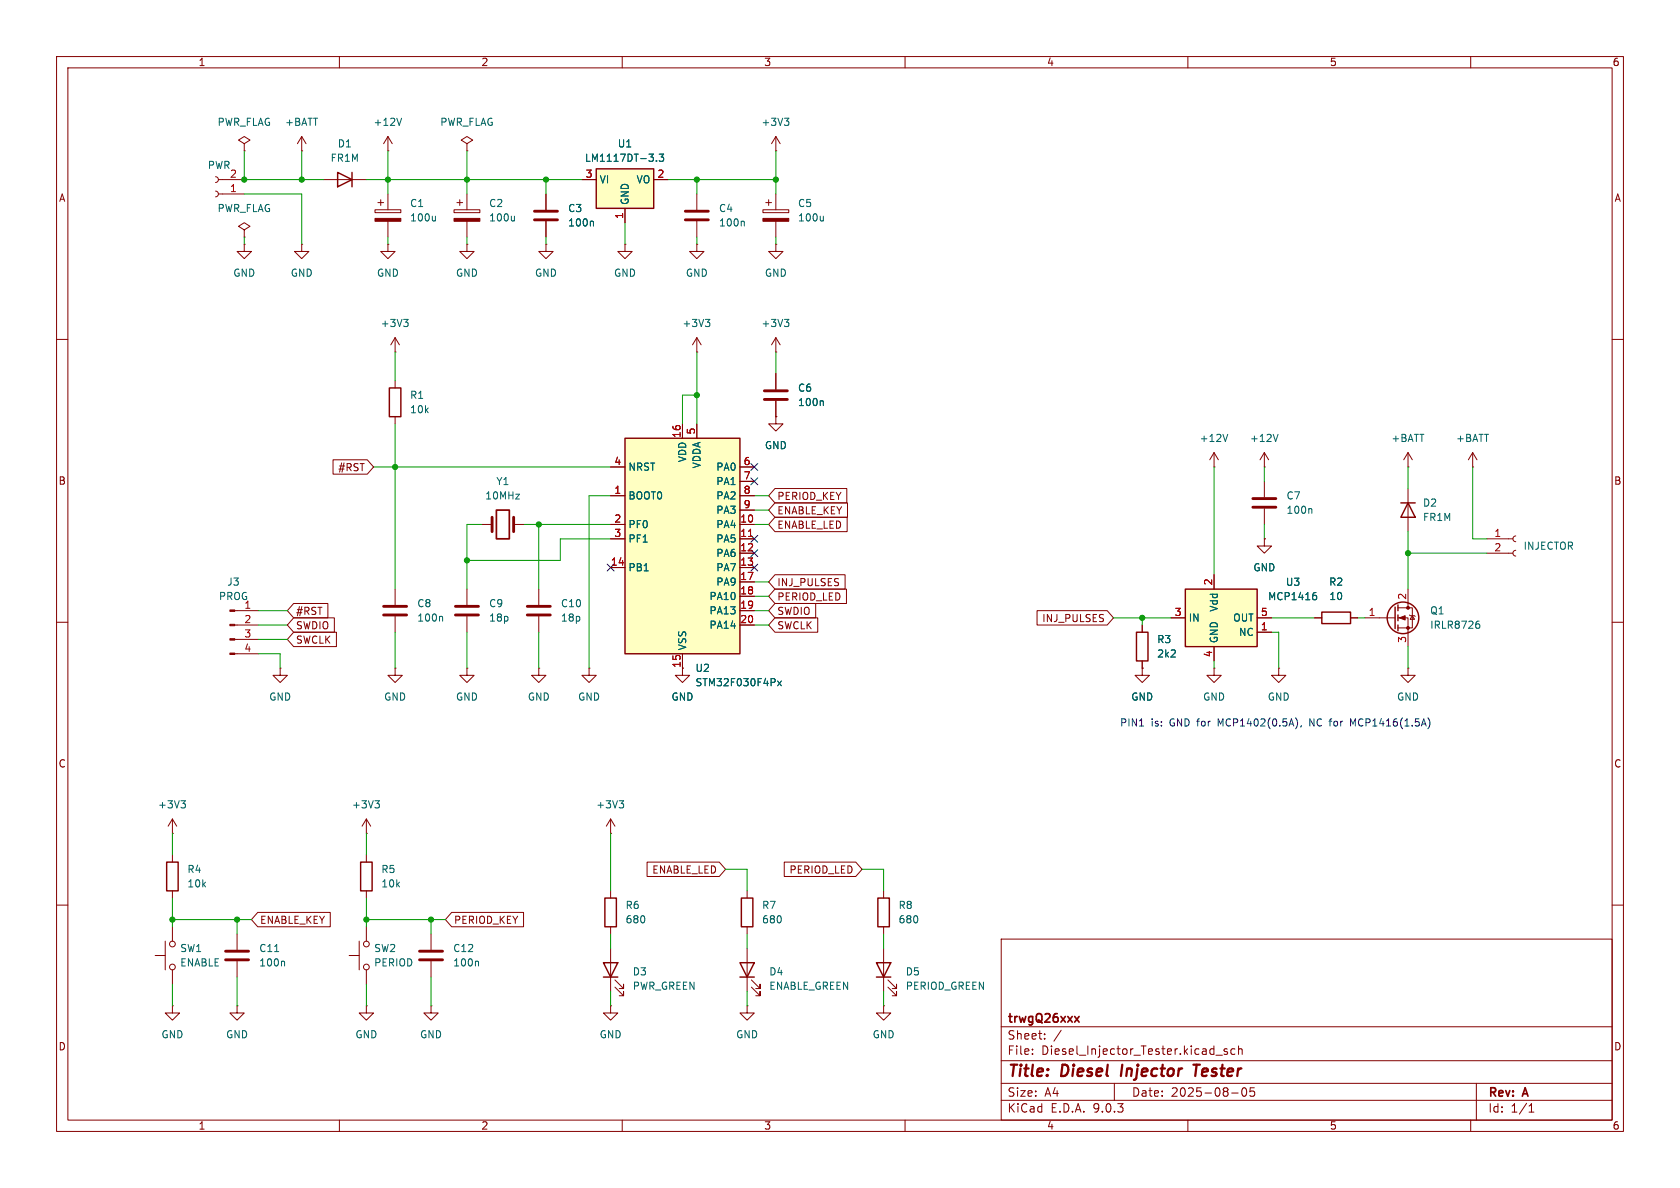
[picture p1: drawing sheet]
<svg xmlns="http://www.w3.org/2000/svg" width="297mm" height="210mm" viewBox="0 0 297 210" stroke-linecap="round" stroke-linejoin="round" font-family="sans-serif">
<g fill="none" stroke="#840000" stroke-width=".18">
<path d="M10 10h277v190h-277zM12 12h273v186h-273zM60 10v2M110 10v2M160 10v2M210 10v2M260 10v2M123.2 34.3v2.8M123.2 39.1v2.8M10 60h2M137.2 73.7v1.2h1.2l-1.2 1.3-1.3-1.3h1.3M137.2 73.7h.1"/>
<path d="M137.2 66v2.8M137.2 70.9v2.8M285 60h2M10 110h2M214.6 118.1v1.3h1.3l-1.3 1.3-1.2-1.3h1.2M214.6 118.1h.1M226.1 118.1v1.3h1.2l-1.2 1.3-1.3-1.3h1.3M226.1 118.1h.1M285 110h2M10 160h2M132.1 177.8v1.3h1.2l-1.2 1.2-1.3-1.2h1.3M132.1 177.8h.1"/>
<path d="M177 166h108v32h-108zM285 160h2M60 198v2M110 198v2M160 198v2M177 194.5h108M177 191.5h108M177 187.5h108M177 181.5h108M182.5 186.3v.1M182.5 185.5v.1M184.7 183.6v.1"/>
<path d="M184.7 182.8v.1M187.6 182.1l-1.3 2M197 191.5v3M210 198v2M215 186.5h1.1M217 185.5l-.4-.1-.2 .2 .1 .2 .5 .2v.3h-.6M217.7 193.2h1.2M218.3 185.5l-.4-.1-.3 .3v.4l.1 .2h.6M219 185.5l.2-.1 .3 .1 .1 .9M219 184.9v1.5M219.7 192.4l.2-.1a.81 .81 0 0 1 .6 .6 .81 .81 0 0 1-.3 .8l-.2 .1a.81 .81 0 0 1-.3-1.4zM221.7 192.3h-.7v.7l.2-.1h.5l.1 .3-.1 .5-.2 .1-.5-.1"/>
<path d="M260 198v2M261 191.5v6.5M270.3 196.6h.9M270.3 195.5l.4-.4v1.5"/>
</g>
<path d="M198.4 188.2l-.2 2M211 188.2h1.1M211.6 188.2l-.3 2" fill="none" stroke="#840000" stroke-width=".4"/>
<path d="M190 179.7l.8 1M190.8 179.7l-.8 1" fill="none" stroke="#840000" stroke-width=".3"/>
<path d="M121.2 37.3h4M121.2 38.9h4M135.1 69.1h4.1M135.1 70.6h4.1" fill="none" stroke="#840000" stroke-width=".51"/>
<path d="M131.4 39.1l.2 .2v.6M145.4 70.9l.2 .1v.7" fill="none" stroke="#006464" stroke-width=".18"/>
<path d="M209.5 104.1h12.7v10.2h-12.7z" fill="#ffffc2"/>
<path d="M247.6 88.9h2.6M248.9 88.9l1.3 2.5h-2.6zM209.5 104.1h12.7v10.2h-12.7zM29.5 152.4h2v5.1h-2zM63.8 152.4h2v5.1h-2zM106.9 158.8h2.1v5h-2.1zM131.1 158.8h2v5h-2zM106.7 170.2h2.5l-1.3 2.5zM106.7 172.7h2.5M130.8 170.2h2.5l-1.2 2.5zM130.8 172.7h2.5" fill="none" stroke="#840000" stroke-width=".25"/>
<g fill="none" stroke="#840000" stroke-width=".18">
<path d="M134.9 37.1h4.5v.5h-4.5zM135.4 35.8h1M135.9 35.3v1M137.2 26.7h.1M137.2 24.1v2.6M137.2 34.3v2.8M137.2 39.1v2.8M137.2 24.1l-.8 1.3M137.2 24.1l.7 1.3M214.6 82.6h.1M214.6 80v2.6M214.6 80l-.7 1.3"/>
<path d="M214.6 80l.8 1.3M223.5 82.6h.1M223.5 95.3v1.2h1.3l-1.3 1.3-1.3-1.3h1.3M223.5 95.3h.1M223.5 80l-.7 1.3M223.5 80l.8 1.3M223.5 80v2.6M223.5 85.1v2.8M223.5 89.9v2.8M248.9 82.6h.1M248.9 80l-.7 1.3M248.9 80l.8 1.3"/>
<path d="M248.9 80v2.6M248.9 86.4v7.6M260.3 82.6h.1M260.3 80l-.7 1.3M260.3 80l.8 1.3M260.3 80v2.6M262.9 95.3h4.6M262.9 97.8h4.6M268 94.7l-.4 .2-.1 .4 .1 .3 .4 .2M268 97.3l-.4 .1-.1 .4 .1 .3 .4 .2M207 109.2h2.5M214.6 101.6v2.5"/>
<path d="M214.6 114.3v2.5M222.2 109.2h2.6M222.2 111.8h2.6M30.5 151.1v1.3M30.5 157.5v1.3M64.8 147.3h.1M64.8 144.8l-.8 1.3M64.8 144.8l.7 1.3M64.8 144.8v2.5M64.8 151.1v1.3M64.8 157.5v1.3M107.9 157.5v1.3"/>
<path d="M132.1 157.5v1.3M41.9 165.1v2.8M41.9 169.9v2.8M76.2 165.1v2.8M76.2 169.9v2.8M107.9 163.8v1.3M107.9 167.6v7.7M108.7 174.5l1.5 1.5v-.7v.7h-.7M108.7 173.2l1.5 1.6v-.8v.8h-.7M132.1 163.8v1.3M132.1 167.6v7.7M132.8 174.5l1.6 1.5v-.7v.7h-.8"/>
<path d="M132.8 173.2l1.6 1.6v-.8v.8h-.8"/>
</g>
<g fill="none" stroke="#006464" stroke-width=".18">
<path d="M138.7 20.9h.8l-.5 .5M139.2 21.4l.3 .2v.3l-.3 .3M145.6 38.2v.9M145.6 38.9l-.2 .2M217 76.8l-.4 1.2M225.9 76.8l-.4 1.2M231.7 89.9l.2 .2v.6M232.3 105.2h.2l.3 .3-.1 .4-.4 .1M232.4 104.8h.3M66.3 141.5h.8l-.5 .5M66.8 142l.3 .3v.3l-.3 .2M48.6 168.2h.7"/>
<path d="M50.1 169.9l.2 .2v.7M84.4 169.9l.2 .2v.7"/>
</g>
<path d="M221.5 88.1h4.1M221.5 89.7h4.1M39.9 168.1h4M39.9 169.7h4M74.2 168.1h4M74.2 169.7h4" fill="none" stroke="#840000" stroke-width=".51"/>
<path d="M134.9 38.6h4.5v.5h-4.5z" fill="#840000" stroke="#840000" stroke-width=".18"/>
<path d="M110.5 77.5h20.3v38.1h-20.3z" fill="#ffffc2"/>
<g fill="none" stroke="#840000" stroke-width=".25">
<path d="M110.5 77.5h20.3v38.1h-20.3zM200.9 111.8h2v5h-2zM233.7 108.2h5.1v2h-5.1zM246.6 107.3v3.8M247.1 106.9v1.1M247.1 108.7v1M247.1 110.5v1"/>
<circle cx="248" cy="109.2" r="2.79"/>
</g>
<g fill="none" stroke="#840000" stroke-width=".18">
<path d="M110.5 43.2v1.3h1.3l-1.3 1.2-1.3-1.2h1.3M110.5 43.2h.1M123.2 59.7v2.5M123.2 59.7l-.8 1.3M123.2 59.7l.8 1.3M137.2 59.7l-.8 1.3M137.2 59.7l.7 1.3M137.2 59.7v2.5M120.6 74.9v2.6M123.2 62.2h.1M123.2 74.9v2.6M137.2 62.2h.1"/>
<path d="M107.9 82.6h2.6M107.9 87.6h2.6M107.9 92.7h2.6M107.9 95.3h2.6M130.8 82.6h2.5M130.8 87.6h2.5M130.8 92.7h2.5M130.8 95.3h2.5M130.8 85.1h2.5M130.8 90.2h2.5M130.8 97.8h2.5M107.9 100.3h2.6"/>
<path d="M120.6 115.6v2.5M130.8 100.3h2.5M130.8 102.9h2.5M130.8 105.4h2.5M130.8 108h2.5M130.8 110.5h2.5M201.9 118.1v1.3h1.3l-1.3 1.3-1.2-1.3h1.2M201.9 118.1h.1M201.9 110.5v1.3M201.9 116.8v1.3M232.4 109.2h1.3M238.8 109.2h1.2"/>
<path d="M241.3 109.2h5.3M247.1 107.4h2.6v3.6h-2.6M247.1 109.2h1.8v5.1M248.9 118.1v1.3h1.3l-1.3 1.3-1.3-1.3h1.3M248.9 118.1h.1M248.9 104.1v3.3M249.2 108.7l.1 .1h.8l.1 .2M249.7 108.8l.4 .7h-.8zM30.5 147.3h.1M30.5 144.8v2.5M30.5 144.8l-.8 1.3M30.5 144.8l.7 1.3"/>
<path d="M107.9 147.3h.1M107.9 144.8l-.7 1.3M107.9 144.8l.8 1.3M107.9 144.8v2.5M27.4 168.9h1.8M29.2 166.4v5.1M30.5 163.8v2.6M30.5 171.5v2.5M61.7 168.9h1.8M63.5 166.4v5.1M64.8 163.8v2.6M64.8 171.5v2.5"/>
<path d="M76.2 177.8v1.3h1.3l-1.3 1.2-1.3-1.2h1.3M76.2 177.8h.1M156.2 177.8v1.3h1.3l-1.3 1.2-1.3-1.2h1.3M156.2 177.8h.1"/>
<circle cx="30.5" cy="166.9" r=".51"/>
<circle cx="30.5" cy="170.9" r=".51"/>
<circle cx="64.8" cy="166.9" r=".51"/>
<circle cx="64.8" cy="170.9" r=".51"/>
</g>
<path d="M132.3 94.8h.7" fill="none" stroke="#a90000" stroke-width=".18"/>
<path d="M124.7 56.5h.8l-.4 .4M125.2 56.9l.3 .3v.3l-.3 .2M138.7 56.5h.8l-.5 .4M139.2 56.9l.3 .3v.3l-.3 .2M261.1 110.3h.3l.2 .2-.1 .4-.4 .2M261.2 109.8h.3M137.5 120.4l.6 .8M138.1 120.4l-.6 .8M32 141.5h.8l-.4 .5M32.5 142l.3 .3v.3l-.3 .2M109.5 141.5h.7l-.4 .5M110 142l.2 .3v.3l-.2 .2" fill="none" stroke="#006464" stroke-width=".18"/>
<g fill="#840000" stroke="#840000" stroke-width=".18">
<path d="M247.4 109.2l1-.4v.8z"/>
<circle cx="248.9" cy="107.4" r=".25"/>
<circle cx="248.9" cy="111" r=".25"/>
</g>
<path d="M105.4 29.8h10.2v7h-10.2z" fill="#ffffc2"/>
<path d="M59.7 30.5l2.5 1.3-2.5 1.2zM62.2 30.5v2.5M105.4 29.8h10.2v7h-10.2zM68.8 68.6h2.1v5.1h-2.1zM155.2 158.8h2v5h-2zM154.9 170.2h2.6l-1.3 2.5zM154.9 172.7h2.6" fill="none" stroke="#840000" stroke-width=".25"/>
<g fill="none" stroke="#840000" stroke-width=".18">
<path d="M38.1 33.8l.4 .1 .1 .4-.1 .3-.4 .2M38.1 31.2l.4 .2 .1 .4-.1 .3-.4 .2M38.6 31.8h4.6M38.6 34.3h4.6M43.2 25.4l1-.6-1-.7-1 .7 1 .6v1.3M43.2 26.7h.1M53.3 26.7h.1M53.3 24.1l-.7 1.3M53.3 24.1l.8 1.3M53.3 24.1v2.6M57.1 31.8h7.7M66.3 37.1h4.6v.5h-4.6z"/>
<path d="M66.8 35.8h1M67.3 35.3v1M68.6 26.7h.1M68.6 24.1v2.6M68.6 34.3v2.8M68.6 39.1v2.8M68.6 24.1l-.8 1.3M68.6 24.1l.7 1.3M80.3 37.1h4.5v.5h-4.5zM80.8 35.8h1M81.3 35.3v1M82.5 25.4l1.1-.6-1.1-.7-1 .7 1 .6v1.3"/>
<path d="M82.5 26.7h.1M82.5 34.3v2.8M82.5 39.1v2.8M96.5 34.3v2.8M96.5 39.1v2.8M102.9 31.8h2.5M110.5 36.8v2.6M115.6 31.8h2.5M43.2 43.2v1.3h1.2l-1.2 1.2-1.3-1.2h1.3M43.2 43.2h.1M43.2 40.6l1-.6-1-.6-1 .6 1 .6v1.3M43.2 41.9h.1"/>
<path d="M53.3 43.2v1.3h1.3l-1.3 1.2-1.2-1.2h1.2M53.3 43.2h.1M68.6 43.2v1.3h1.2l-1.2 1.2-1.3-1.2h1.3M68.6 43.2h.1M69.8 59.7v2.5M69.8 59.7l-.7 1.3M69.8 59.7l.8 1.3M82.5 43.2v1.3h1.3l-1.3 1.2-1.2-1.2h1.2M82.5 43.2h.1M96.5 43.2v1.3h1.3l-1.3 1.2-1.3-1.2h1.3M96.5 43.2h.1M123.2 43.2v1.3h1.3l-1.3 1.2-1.3-1.2h1.3"/>
<path d="M123.2 43.2h.1M137.2 43.2v1.3h1.2l-1.2 1.2-1.3-1.2h1.3M137.2 43.2h.1M69.8 62.2h.1M69.8 67.3v1.3M69.8 73.7v1.2M120.6 74.9v2.6M123.2 74.9v2.6M137.2 73.7h.1M137.2 66v2.8M137.2 70.9v2.8M58.9 81.3h6l1.1 1.3-1.1 1.2h-6z"/>
<path d="M85.1 92.7h1.9M90.8 92.7h1.9M107.9 92.7h2.6M107.9 82.6h2.6M107.9 87.6h2.6M107.9 95.3h2.6M130.8 92.7h2.5M130.8 82.6h2.5M130.8 87.6h2.5M130.8 95.3h2.5M130.8 85.1h2.5M130.8 90.2h2.5"/>
<path d="M130.8 97.8h2.5M137 86.4h12.7v2.5h-12.7l-1.1-1.3zM137 91.4h12.8v2.6h-12.8l-1.1-1.3zM137 88.9h12.8v2.5h-12.8l-1.1-1.2zM223.5 95.3h.1M41.5 108h4.2M41.5 110.5h4.2M41.5 113h4.2M41.5 115.6h4.2M49.5 118.1v1.3h1.3l-1.3 1.3-1.2-1.3h1.2M49.5 118.1h.1M51.9 106.7h6.1v2.5h-6.1l-1.1-1.2z"/>
<path d="M51.9 111.8h7.6v2.5h-7.6l-1.1-1.3zM51.9 109.2h7.2v2.6h-7.2l-1.1-1.3zM69.8 118.1v1.3h1.3l-1.3 1.3-1.2-1.3h1.2M69.8 118.1h.1M69.8 104.1v2.8M69.8 109v2.8M82.5 118.1v1.3h1.3l-1.3 1.3-1.2-1.3h1.2M82.5 118.1h.1M82.5 104.1v2.8M82.5 109v2.8M95.2 118.1v1.3h1.3l-1.3 1.3-1.2-1.3h1.2M95.2 118.1h.1"/>
<path d="M95.2 104.1v2.8M95.2 109v2.8M104.1 118.1v1.3h1.3l-1.3 1.3-1.2-1.3h1.2M104.1 118.1h.1M107.9 100.3h2.6M120.6 115.6v3.8h1.3l-1.3 1.3-1.2-1.3h1.2M130.8 108h2.5M130.8 110.5h2.5M130.8 100.3h2.5M130.8 102.9h2.5M130.8 105.4h2.5M137 109.2h7.6v2.6h-7.6l-1.1-1.3z"/>
<path d="M137 106.7h7.2v2.5h-7.2l-1.1-1.2zM137 104.1h12.6v2.6h-12.6l-1.1-1.3zM137 101.6h12.4v2.5h-12.4l-1.1-1.2zM183.3 107.9h12.4l1.1 1.3-1.1 1.3h-12.4zM201.9 118.1h.1M201.9 110.5v1.3M201.9 116.8v1.3M207 109.2h2.5M214.6 101.6v2.5M214.6 114.3v2.5M222.2 109.2h2.6M222.2 111.8h2.6"/>
<path d="M232.4 109.2h1.3M238.8 109.2h1.2M114.4 152.4h12.8l1.1 1.3-1.1 1.2h-12.8zM138.6 152.4h12.7l1.1 1.3-1.1 1.2h-12.7zM156.2 157.5v1.3M30.5 177.8v1.3h1.2l-1.2 1.2-1.3-1.2h1.3M30.5 177.8h.1M41.9 177.8v1.3h1.3l-1.3 1.2-1.3-1.2h1.3M41.9 177.8h.1M45.6 161.3h12.8v2.5h-12.8l-1.2-1.2zM64.8 177.8v1.3h1.2l-1.2 1.2-1.3-1.2h1.3M64.8 177.8h.1"/>
<path d="M79.9 161.3h12.7v2.5h-12.7l-1.2-1.2zM107.9 177.8v1.3h1.3l-1.3 1.2-1.2-1.2h1.2M107.9 177.8h.1M156.2 163.8v1.3M156.2 167.6v7.7M157 174.5l1.5 1.5v-.7v.7h-.8M157 173.2l1.5 1.6v-.8v.8h-.8"/>
</g>
<g fill="none" stroke="#006464" stroke-width=".18">
<path d="M71 20.9l-.4 1.3M77 38.2v.9M77 38.9l-.2 .2M90.9 38.2v.9M90.9 38.9l-.1 .2M104.7 39.1l.2 .2v.6M116.1 28.4v.1M116.5 27.2h.8l-.4 .5 .4 .2v.5l-.2 .1-.6-.1M71.4 56.5h.7l-.4 .4M71.9 56.9l.2 .3v.3l-.2 .2M145.4 70.9l.2 .1v.7M78.1 109l.1 .1v.7"/>
<path d="M232.3 105.2h.2l.3 .3-.1 .4-.4 .1M232.4 104.8h.3M137.5 120.4l.6 .8M138.1 120.4l-.6 .8"/>
</g>
<path d="M94.5 37.3h4.1M94.5 38.9h4.1M87 91.4v2.6M90.8 91.4v2.6M67.8 107.2h4.1M67.8 108.7h4.1M80.5 107.2h4.1M80.5 108.7h4.1M93.2 107.2h4.1M93.2 108.7h4.1" fill="none" stroke="#840000" stroke-width=".51"/>
<path d="M87.8 90.2h2.2v5.1h-2.2z" fill="none" stroke="#840000" stroke-width=".3"/>
<g fill="#840000" stroke="#840000" stroke-width=".18">
<path d="M40.6 107.8h.9v.3h-.9z"/>
<path d="M40.6 110.4h.9v.2h-.9z"/>
<path d="M40.6 112.9h.9v.3h-.9z"/>
<path d="M40.6 115.4h.9v.3h-.9z"/>
<path d="M66.3 38.6h4.6v.5h-4.6z"/>
<path d="M80.3 38.6h4.5v.5h-4.5z"/>
</g>
<g fill="none" stroke="#009600" stroke-width=".18">
<path d="M43.2 26.7v5.1h13.9M43.2 34.3h10.1v8.9M53.3 26.7v5.1M64.8 31.8h38.1M68.6 26.7v7.6M82.5 26.7v7.6M96.5 31.8v2.5M110.5 39.4v3.8M118.1 31.8h19.1M123.2 31.8v2.5M137.2 26.7v7.6M43.2 41.9v1.3"/>
<path d="M68.6 41.9v1.3M82.5 41.9v1.3M96.5 41.9v1.3M123.2 41.9v1.3M137.2 41.9v1.3M69.8 62.2v5.1M69.8 74.9v29.2M123.2 62.2v12.7M123.2 69.9h-2.6v5M137.2 62.2v3.8M66 82.6h41.9M85.1 92.7h-2.6v11.4"/>
<path d="M92.7 92.7h15.2M95.2 92.7v11.4M107.9 95.3h-8.8v3.8h-16.6M107.9 87.6h-3.8v30.5M133.3 92.7h2.6M133.3 87.6h2.6M133.3 90.2h2.6M214.6 82.6v19M223.5 82.6v2.5M223.5 92.7v2.6M248.9 82.6v3.8M248.9 94v10.1"/>
<path d="M248.9 97.8h14M260.3 82.6v12.7h2.6M45.7 108h5.1M45.7 113h5.1M45.7 115.6h3.8v2.5M45.7 110.5h5.1M69.8 111.8v6.3M82.5 111.8v6.3M95.2 111.8v6.3M133.3 108h2.6M133.3 110.5h2.6M133.3 105.4h2.6"/>
<path d="M133.3 102.9h2.6M196.8 109.2h10.2M201.9 109.2v1.3M214.6 116.8v1.3M224.8 111.8h1.3v6.3M224.8 109.2h7.6M240 109.2h1.3M248.9 114.3v3.8M30.5 147.3v3.8M30.5 158.8v5M64.8 147.3v3.8M64.8 158.8v5"/>
<path d="M107.9 147.3v10.2M128.3 153.7h3.8v3.8M152.4 153.7h3.8v3.8M30.5 174v3.8M30.5 162.6h13.9M41.9 162.6v2.5M41.9 172.7v5.1M64.8 162.6h13.9M64.8 174v3.8M76.2 162.6v2.5M76.2 172.7v5.1M107.9 165.1v2.5"/>
<path d="M107.9 175.3v2.5M132.1 165.1v2.5M132.1 175.3v2.5M156.2 165.1v2.5M156.2 175.3v2.5"/>
</g>
<path d="M107.3 99.7l1.3 1.2M108.6 99.7l-1.3 1.2M132.7 84.5l1.3 1.2M132.7 81.9l1.3 1.3M132.7 99.7l1.3 1.2M132.7 97.2l1.3 1.2M132.7 94.6l1.3 1.3M134 84.5l-1.3 1.2M134 81.9l-1.3 1.3M134 99.7l-1.3 1.2M134 97.2l-1.3 1.2M134 94.6l-1.3 1.3" fill="none" stroke="#000084" stroke-width=".18"/>
<path d="M201.5 128.3h.7M230.1 128.3l-.2 .2M231.6 128.3v-1.2l.7 1.2M239.6 127.1l-.4 .9-.4-.9v1.2" fill="none" stroke="#0000c2" stroke-width=".18"/>
<path d="M132.3 94.8h.7" fill="none" stroke="#a90000" stroke-width=".18"/>
<g fill="#009600" stroke="#009600" stroke-width=".18">
<circle cx="201.9" cy="109.2" r=".46"/>
<circle cx="137.2" cy="31.8" r=".46"/>
<circle cx="248.9" cy="97.8" r=".46"/>
<circle cx="96.5" cy="31.8" r=".46"/>
<circle cx="123.2" cy="31.8" r=".46"/>
<circle cx="123.2" cy="69.9" r=".46"/>
<circle cx="76.2" cy="162.6" r=".46"/>
<circle cx="64.8" cy="162.6" r=".46"/>
<circle cx="30.5" cy="162.6" r=".46"/>
<circle cx="41.9" cy="162.6" r=".46"/>
<circle cx="82.5" cy="99.1" r=".46"/>
<circle cx="43.2" cy="31.8" r=".46"/>
<circle cx="53.3" cy="31.8" r=".46"/>
<circle cx="68.6" cy="31.8" r=".46"/>
<circle cx="82.5" cy="31.8" r=".46"/>
<circle cx="69.8" cy="82.6" r=".46"/>
<circle cx="95.2" cy="92.7" r=".46"/>
</g>
<g font-size="2.8" fill="#840000">
<text x="178" y="190.9">Title:</text>
<text x="187.7" y="190.9">Diesel</text>
<text x="199" y="190.9">Injector</text>
<text x="212.7" y="190.9">Tester</text>
</g>
<g font-size="2.1" fill="#840000">
<text x="178" y="184">Sheet:</text>
<text x="178" y="181.2">trwgQ26xxx</text>
<text x="178" y="186.7">File:</text>
<text x="184.1" y="186.7">Diesel_Injector_Tester.kicad_sch</text>
<text x="178" y="196.9">KiCad</text>
<text x="178" y="194.1">Size:</text>
<text x="184.7" y="194.1">A4</text>
<text x="185.7" y="196.9">E.D.A.</text>
<text x="193.3" y="196.9">9.0.3</text>
<text x="200" y="194.1">Date:</text>
<text x="207" y="194.1">2025-08-05</text>
<text x="263" y="194.3">Rev:</text>
<text x="263" y="196.9">Id:</text>
<text x="267.1" y="196.9">1/1</text>
<text x="269.4" y="194.3">A</text>
</g>
<g font-size="1.8" fill="#840000">
<text x="35" y="11.9">1</text>
<text x="85" y="11.9">2</text>
<text x="135" y="11.9">3</text>
<text x="185" y="11.9">4</text>
<text x="235" y="11.9">5</text>
<text x="285" y="11.9">6</text>
<text x="10.3" y="35.9">A</text>
<text x="285.3" y="35.9">A</text>
<text x="59.7" y="83.5">#RST</text>
<text x="10.3" y="85.9">B</text>
<text x="137.3" y="88.6">PERIOD_KEY</text>
<text x="285.3" y="85.9">B</text>
<text x="137.3" y="93.7">ENABLE_LED</text>
<text x="137.3" y="91.1">ENABLE_KEY</text>
<text x="137.3" y="106.4">PERIOD_LED</text>
<text x="137.3" y="103.8">INJ_PULSES</text>
<text x="52.2" y="108.9">#RST</text>
<text x="52.2" y="114">SWCLK</text>
<text x="52.2" y="111.4">SWDIO</text>
<text x="137.3" y="111.4">SWCLK</text>
<text x="137.3" y="108.9">SWDIO</text>
<text x="184.2" y="110.2">INJ_PULSES</text>
<text x="10.3" y="135.9">C</text>
<text x="285.3" y="135.9">C</text>
<text x="115.2" y="154.6">ENABLE_LED</text>
<text x="139.5" y="154.6">PERIOD_LED</text>
<text x="45.9" y="163.5">ENABLE_KEY</text>
<text x="80.2" y="163.5">PERIOD_KEY</text>
<text x="10.3" y="185.9">D</text>
<text x="285.3" y="185.9">D</text>
<text x="35" y="199.9">1</text>
<text x="85" y="199.9">2</text>
<text x="135" y="199.9">3</text>
<text x="185" y="199.9">4</text>
<text x="235" y="199.9">5</text>
<text x="285" y="199.9">6</text>
</g>
<g font-size="1.8" fill="#006464">
<text x="38.4" y="22.5">PWR_FLAG</text>
<text x="50.3" y="22.5">+BATT</text>
<text x="65.9" y="22.5">+12V</text>
<text x="77.7" y="22.5">PWR_FLAG</text>
<text x="134.5" y="22.5">+3V3</text>
<text x="58.3" y="28.8">FR1M</text>
<text x="59.6" y="26.3">D1</text>
<text x="103.3" y="28.8">LM1117DT-3.3</text>
<text x="109.1" y="26.3">U1</text>
<text x="36.6" y="30.1">PWR</text>
<text x="105.9" y="32.6">VI</text>
<text x="112.4" y="32.6">VO</text>
<text x="38.4" y="37.7">PWR_FLAG</text>
<text x="72.4" y="36.8">C1</text>
<text x="72.4" y="39.3">100u</text>
<text x="86.4" y="36.8">C2</text>
<text x="86.4" y="39.3">100u</text>
<text x="100.3" y="37.7">C3</text>
<text x="100.3" y="40.2">100n</text>
<text x="111.4" y="36.3" transform="rotate(-90 111.4 36.3)">GND</text>
<text x="127" y="37.7">C4</text>
<text x="127" y="40.2">100n</text>
<text x="141" y="36.8">C5</text>
<text x="141" y="39.3">100u</text>
<text x="41.1" y="49.1">GND</text>
<text x="51.3" y="49.1">GND</text>
<text x="66.5" y="49.1">GND</text>
<text x="80.5" y="49.1">GND</text>
<text x="94.5" y="49.1">GND</text>
<text x="108.5" y="49.1">GND</text>
<text x="121.2" y="49.1">GND</text>
<text x="135.1" y="49.1">GND</text>
<text x="67.2" y="58">+3V3</text>
<text x="120.5" y="58">+3V3</text>
<text x="134.5" y="58">+3V3</text>
<text x="72.4" y="70.7">R1</text>
<text x="141" y="69.4">C6</text>
<text x="141" y="72">100n</text>
<text x="72.4" y="73.3">10k</text>
<text x="111" y="83.4">NRST</text>
<text x="121.5" y="81.8" transform="rotate(-90 121.5 81.8)">VDD</text>
<text x="124.1" y="82.9" transform="rotate(-90 124.1 82.9)">VDDA</text>
<text x="126.5" y="83.4">PA0</text>
<text x="135.1" y="79.6">GND</text>
<text x="212" y="78.3">+12V</text>
<text x="220.9" y="78.3">+12V</text>
<text x="245.9" y="78.3">+BATT</text>
<text x="257.3" y="78.3">+BATT</text>
<text x="85.7" y="88.5">10MHz</text>
<text x="87.6" y="86">Y1</text>
<text x="111" y="88.5">BOOT0</text>
<text x="126.5" y="86">PA1</text>
<text x="126.5" y="88.5">PA2</text>
<text x="227.3" y="88.5">C7</text>
<text x="251.5" y="89.8">D2</text>
<text x="111" y="93.6">PF0</text>
<text x="126.5" y="91">PA3</text>
<text x="126.5" y="93.6">PA4</text>
<text x="227.3" y="91">100n</text>
<text x="251.5" y="92.3">FR1M</text>
<text x="111" y="96.1">PF1</text>
<text x="111" y="101.2">PB1</text>
<text x="126.5" y="96.1">PA5</text>
<text x="126.5" y="98.7">PA6</text>
<text x="126.5" y="101.2">PA7</text>
<text x="221.5" y="101.2">GND</text>
<text x="269.2" y="97.4">INJECTOR</text>
<text x="38.6" y="106.3">PROG</text>
<text x="40.1" y="103.7">J3</text>
<text x="43.1" y="107.7">1</text>
<text x="73.7" y="107.5">C8</text>
<text x="86.4" y="107.5">C9</text>
<text x="99.1" y="107.5">C10</text>
<text x="125.3" y="106.3">PA10</text>
<text x="126.5" y="103.7">PA9</text>
<text x="224.1" y="106.3">MCP1416</text>
<text x="227.2" y="103.8">U3</text>
<text x="234.9" y="103.7">R2</text>
<text x="234.9" y="106.3">10</text>
<text x="73.7" y="110.1">100n</text>
<text x="86.4" y="110.1">18p</text>
<text x="99.1" y="110.1">18p</text>
<text x="125.3" y="108.8">PA13</text>
<text x="125.3" y="111.4">PA14</text>
<text x="204.5" y="113.9">R3</text>
<text x="210.1" y="110.1">IN</text>
<text x="215.5" y="113.8" transform="rotate(-90 215.5 113.8)">GND</text>
<text x="215.5" y="108.2" transform="rotate(-90 215.5 108.2)">Vdd</text>
<text x="217.9" y="110.1">OUT</text>
<text x="218.9" y="112.6">NC</text>
<text x="252.7" y="111.4">IRLR8726</text>
<text x="252.7" y="108.8">Q1</text>
<text x="121.5" y="115.1" transform="rotate(-90 121.5 115.1)">VSS</text>
<text x="122.9" y="119">U2</text>
<text x="204.5" y="116.4">2k2</text>
<text x="47.5" y="124.1">GND</text>
<text x="67.8" y="124.1">GND</text>
<text x="80.5" y="124.1">GND</text>
<text x="93.2" y="124.1">GND</text>
<text x="102.1" y="124.1">GND</text>
<text x="118.6" y="124.1">GND</text>
<text x="122.9" y="121.5">STM32F030F4Px</text>
<text x="199.9" y="124.1">GND</text>
<text x="212.6" y="124.1">GND</text>
<text x="224" y="124.1">GND</text>
<text x="246.9" y="124.1">GND</text>
<text x="27.8" y="143.1">+3V3</text>
<text x="62.1" y="143.1">+3V3</text>
<text x="105.3" y="143.1">+3V3</text>
<text x="33" y="154.5">R4</text>
<text x="67.3" y="154.5">R5</text>
<text x="33" y="157.1">10k</text>
<text x="67.3" y="157.1">10k</text>
<text x="110.5" y="160.9">R6</text>
<text x="134.6" y="160.9">R7</text>
<text x="158.8" y="160.9">R8</text>
<text x="110.5" y="163.4">680</text>
<text x="134.6" y="163.4">680</text>
<text x="158.8" y="163.4">680</text>
<text x="31.8" y="168.5">SW1</text>
<text x="31.8" y="171">ENABLE</text>
<text x="45.7" y="171">100n</text>
<text x="45.7" y="168.5">C11</text>
<text x="66" y="171">PERIOD</text>
<text x="66" y="168.5">SW2</text>
<text x="80" y="171">100n</text>
<text x="80" y="168.5">C12</text>
<text x="111.8" y="172.6">D3</text>
<text x="135.9" y="172.6">D4</text>
<text x="160" y="172.6">D5</text>
<text x="111.8" y="175.2">PWR_GREEN</text>
<text x="135.9" y="175.2">ENABLE_GREEN</text>
<text x="160" y="175.2">PERIOD_GREEN</text>
<text x="28.4" y="183.7">GND</text>
<text x="39.9" y="183.7">GND</text>
<text x="62.7" y="183.7">GND</text>
<text x="74.2" y="183.7">GND</text>
<text x="105.9" y="183.7">GND</text>
<text x="130" y="183.7">GND</text>
<text x="154.2" y="183.7">GND</text>
</g>
<g font-size="1.8" fill="#a90000">
<text x="40.6" y="34">1</text>
<text x="40.6" y="31.5">2</text>
<text x="103.4" y="31.5">3</text>
<text x="116.1" y="31.5">2</text>
<text x="110.2" y="38.8" transform="rotate(-90 110.2 38.8)">1</text>
<text x="120.4" y="77.5" transform="rotate(-90 120.4 77.5)">16</text>
<text x="122.9" y="76.9" transform="rotate(-90 122.9 76.9)">5</text>
<text x="108.5" y="82.3">4</text>
<text x="131.4" y="82.3">6</text>
<text x="108.5" y="87.4">1</text>
<text x="131.4" y="84.8">7</text>
<text x="131.4" y="87.4">8</text>
<text x="131.4" y="89.9">9</text>
<text x="108.5" y="92.5">2</text>
<text x="108.5" y="95">3</text>
<text x="130.8" y="92.5">10</text>
<text x="130.8" y="95">11</text>
<text x="264.1" y="95">1</text>
<text x="107.9" y="100.1">14</text>
<text x="130.8" y="97.5">12</text>
<text x="130.8" y="100.1">13</text>
<text x="264.1" y="97.5">2</text>
<text x="130.8" y="102.6">17</text>
<text x="130.8" y="105.2">18</text>
<text x="130.8" y="107.7">19</text>
<text x="214.4" y="103.6" transform="rotate(-90 214.4 103.6)">2</text>
<text x="248.7" y="106.1" transform="rotate(-90 248.7 106.1)">2</text>
<text x="43.1" y="110.2">2</text>
<text x="43.1" y="112.8">3</text>
<text x="130.8" y="110.2">20</text>
<text x="207.6" y="109">3</text>
<text x="222.8" y="109">5</text>
<text x="222.8" y="111.5">1</text>
<text x="241.9" y="109">1</text>
<text x="248.7" y="113.7" transform="rotate(-90 248.7 113.7)">3</text>
<text x="43.1" y="115.3">4</text>
<text x="120.4" y="118.2" transform="rotate(-90 120.4 118.2)">15</text>
<text x="214.4" y="116.3" transform="rotate(-90 214.4 116.3)">4</text>
</g>
<g font-size="1.8" fill="#0000c2">
<text x="197.9" y="128.6">PIN1</text>
<text x="203.5" y="128.6">is:</text>
<text x="206.9" y="128.6">GND for</text>
<text x="215.8" y="128.6">MCP1402(0.5A),</text>
<text x="232.2" y="128.6">NC for</text>
<text x="239.8" y="128.6">MCP1416(1.5A)</text>
</g>
</svg>
